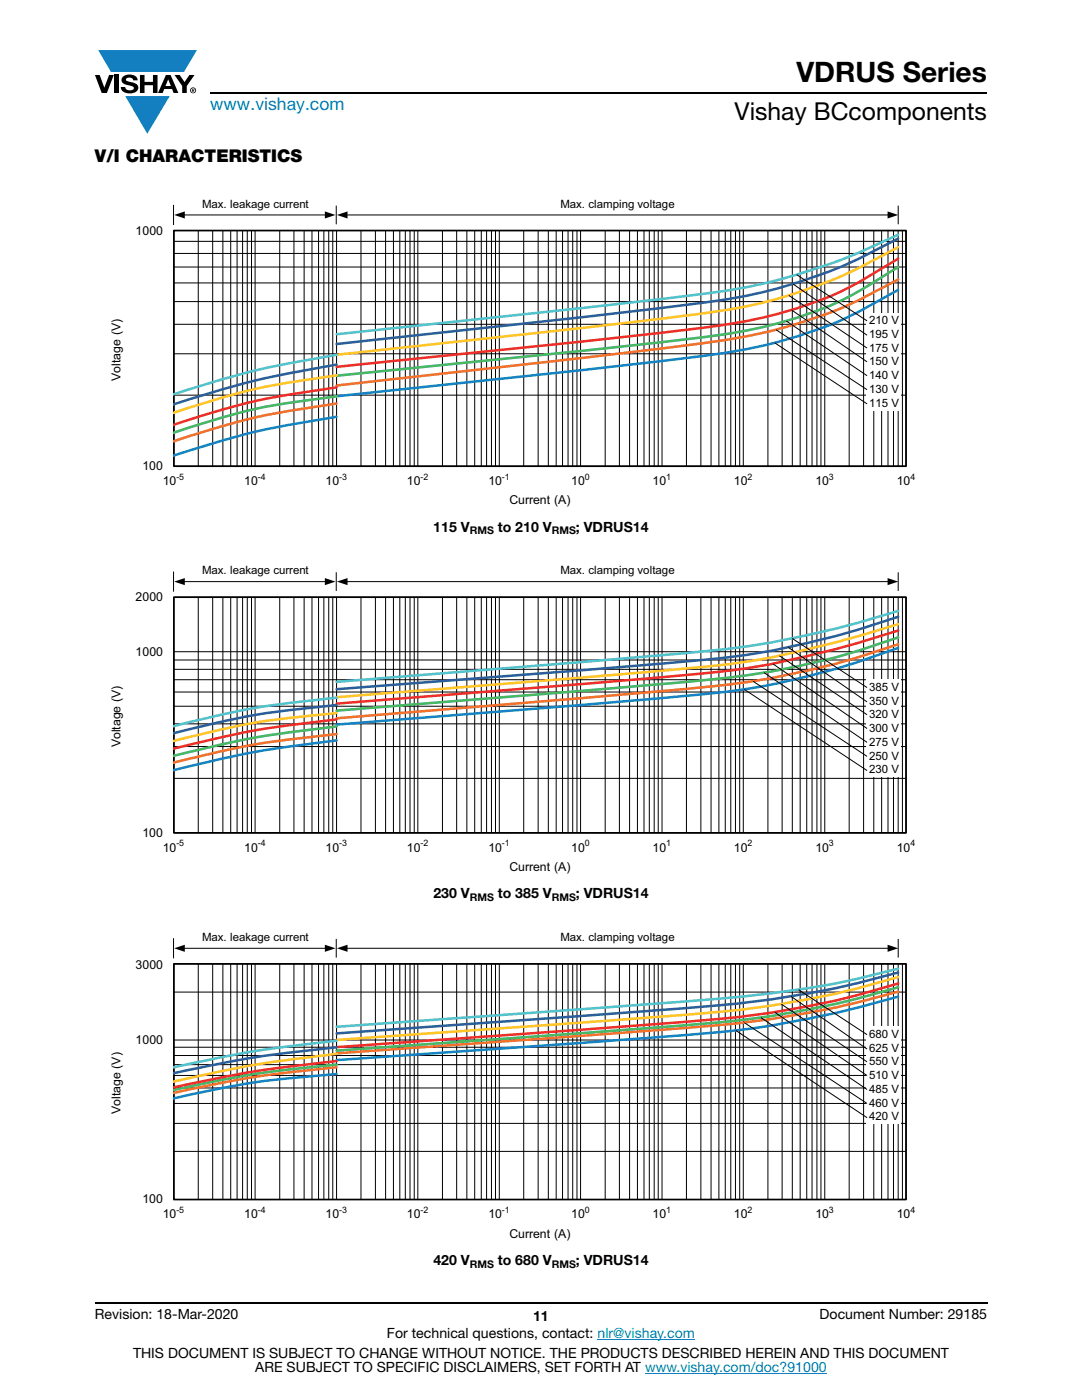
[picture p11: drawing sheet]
<svg xmlns="http://www.w3.org/2000/svg" width="216mm" height="279mm" viewBox="0 0 216 279" stroke-linecap="round" stroke-linejoin="round" font-family="sans-serif">
<g fill="#147fc3">
<path d="M19.6 10h19.7l-2.6 4.3h-1.1h-13.5z"/>
<path d="M25 19.2h8.9l-4.5 7.5z"/>
</g>
<g fill="#000">
<path d="M18.9 15h1l.9 2.5 1-2.5h.9l-1.4 3.6h-1zM22.9 15h.9v3.6h-.9zM24.6 15.3a2.1 2.1 0 0 1 2.8 .3l.1 .4h-.9a.79 .79 0 0 0-.7-.5 .79 .79 0 0 0-.8 .4l.3 .3 1 .2a1.08 1.08 0 0 1 1.2 1 1.08 1.08 0 0 1-1.1 1.2 1.73 1.73 0 0 1-2.4-1.2h.9a.96 .96 0 0 0 .8 .6 .96 .96 0 0 0 .9-.4 1.31 1.31 0 0 0-1.2-.6 1.03 1.03 0 0 1-1.1-.6 1.03 1.03 0 0 1 .2-1.1zM27.9 15h.9v1.3h1.7v-1.3h.9v3.6h-.9v-1.6h-1.7v1.6h-.9zM34.8 15h1.1l.9 1.4 1-1.4h1l-1.5 2.2v1.4h-.9v-1.4z"/>
<path d="M33.6 15.9l.5 1.3h-1.1zM33.1 15l-1.6 3.6h1l.3-.8h1.5l.3 .8h1l-1.6-3.6z"/>
<path d="M38.4 17.8h.2v.2h-.2zM38.3 17.7v.7h.1v-.3l.4 .3-.2-.3 .2-.2-.1-.2z"/>
<path d="M38.1 18a.46 .46 0 0 1 .9 0 .46 .46 0 0 1-.9 0zM37.9 18a.6 .6 0 0 0 1.2 0 .6 .6 0 0 0-1.2 0z"/>
</g>
<path d="M42 18.6h155M18.9 260h178.1" fill="none" stroke="#000" stroke-width=".36"/>
<path d="M119.2 267.3h19.5M128.7 274h36.3" fill="none" stroke="#007ec4" stroke-width=".2"/>
<path d="M19.1 39.5h177.7v62h-177.7z" fill="#fff"/>
<g fill="none" stroke="#000" stroke-width=".2">
<path d="M34.6 40.9v4M34.7 56.5h146.1M34.7 53.3h146.1M34.7 50.6h146.1M34.7 48.2h146.1M34.7 46h146.1v47h-146.1zM36.5 42.9h28.7M39.6 46v47M42.4 46v47M44.5 46v47M46 46v47M47.3 46v47"/>
<path d="M48.4 46v47M49.3 46v47M50.2 46v47M50.9 46v47M55.8 46v47M58.7 46v47M60.7 46v47M62.3 46v47M63.6 46v47M64.6 46v47M65.6 46v47M66.4 46v47"/>
<path d="M67.1 41v3.8M67.2 46v47M72 46v47M74.9 46v47M76.9 46v47M78.5 46v47M79.8 46v47M80.9 46v47M81.8 46v47M82.7 46v47M83.4 46v47M88.3 46v47"/>
<path d="M91.1 46v47M93.2 46v47M94.7 46v47M96 46v47M97.1 46v47M98.1 46v47M98.9 46v47M99.6 46v47M104.5 46v47M107.4 46v47M109.4 46v47M111 46v47"/>
<path d="M112.2 46v47M113.3 46v47M114.3 46v47M115.1 46v47M115.8 46v47M120.8 46v47M123.6 46v47M125.6 46v47M127.2 46v47M128.5 46v47M129.6 46v47M130.5 46v47"/>
<path d="M131.3 46v47M132.1 46v47M137 46v47M139.8 46v47M141.9 46v47M143.4 46v47M144.7 46v47M145.8 46v47M146.8 46v47M147.6 46v47M148.3 46v47M153.2 46v47"/>
<path d="M156.1 46v47M158.1 46v47M159.7 46v47M161 46v47M162 46v47M163 46v47M163.8 46v47M164.6 46v47M169.4 46v47M172.3 46v47M174.4 46v47M175.9 46v47"/>
<path d="M177.2 46v47M178.3 46v47M179.2 46v47M180.1 46v47M34.7 78.9h146.1M34.7 70.6h146.1M34.7 64.7h146.1M34.7 60.2h146.1"/>
</g>
<path d="M34.7 46h146.1v47h-146.1z" fill="none" stroke="#000" stroke-width=".34"/>
<path d="M179.2 57.9a90.1 90.1 0 0 1-18.4 8.7 101.7 101.7 0 0 1-22 4.6l-23.3 2.7-48.3 5.2M67.2 83.2a160.9 160.9 0 0 0-29.5 6.8l-3.1 .9" fill="none" stroke="#1782c5" stroke-width=".51"/>
<path d="M179.2 55.8a96.3 96.3 0 0 1-18.4 8.2 117.5 117.5 0 0 1-24.8 5l-24.3 2.9-44.5 5M67.2 80.5a148.8 148.8 0 0 0-27.1 5.8l-5.5 1.8" fill="none" stroke="#f37229" stroke-width=".51"/>
<path d="M179.2 53.3l-1.4 .8a73.9 73.9 0 0 1-32.3 12.5 2240.8 2240.8 0 0 1-69.4 7.5l-8.9 .9M67.2 79.1a137.8 137.8 0 0 0-24.4 4.7l-8.2 2.6" fill="none" stroke="#48b85c" stroke-width=".51"/>
<path d="M179.2 51.6l-1.4 .8a78 78 0 0 1-34.4 12.6 2907.9 2907.9 0 0 1-70 7.6l-6.2 .6M67.2 77.3a146.3 146.3 0 0 0-27.1 5.7l-5.5 1.8" fill="none" stroke="#ee2d2d" stroke-width=".51"/>
<path d="M179.2 49.3a101.8 101.8 0 0 1-20.7 9.3 105.7 105.7 0 0 1-22.5 4.5l-24.3 2.9-44.5 4.8M67.2 74.9a141.8 141.8 0 0 0-27.1 5.7l-5.5 1.8" fill="none" stroke="#fec626" stroke-width=".51"/>
<path d="M179.2 47.6a102.5 102.5 0 0 1-20.7 9 111.7 111.7 0 0 1-22.5 4.4l-24.3 2.8-44.5 4.9M67.2 72.8a185.2 185.2 0 0 0-32.6 7.9" fill="none" stroke="#2d5d9d" stroke-width=".51"/>
<path d="M179.2 46.9a123.1 123.1 0 0 1-43.2 12.3l-24.3 2.8-44.5 4.7M67.2 70.8a178.6 178.6 0 0 0-32.6 7.9" fill="none" stroke="#51c4ce" stroke-width=".51"/>
<path d="M34.8 42.9l2.1-.7v1.4zM64.8 42.2l2.1 .7-2.1 .7zM67.2 42.9l2.1-.7v1.4z" fill="#000"/>
<path d="M172.8 62.4h6.8v19.5h-6.8z" fill="#fff"/>
<path d="M69 42.9h108.5M157.4 59l15.6 10.5M158.2 56.7l14.8 10.2M159 54.8l14 9.2M179.2 41v3.8M154.6 68.4l18.4 12.2M154.8 65.8l18.2 12M156.9 64.1l16.1 10.9M157.9 61.9l15.1 10.3" fill="none" stroke="#000" stroke-width=".2"/>
<path d="M177.1 42.2l2.1 .7-2.1 .7z" fill="#000"/>
<path d="M19.1 112.6h177.7v62h-177.7z" fill="#fff"/>
<g fill="none" stroke="#000" stroke-width=".2">
<path d="M34.6 114.1v4M34.7 119.2h146.1v47h-146.1zM36.5 116.1h28.7M39.6 119.2v47M42.4 119.2v47M44.5 119.2v47M46 119.2v47M47.3 119.2v47M48.4 119.2v47M49.3 119.2v47M50.2 119.2v47M50.9 119.2v47"/>
<path d="M55.8 119.2v47M58.7 119.2v47M60.7 119.2v47M62.3 119.2v47M63.6 119.2v47M64.6 119.2v47M65.6 119.2v47M66.4 119.2v47M67.1 114.2v3.7M67.2 119.2v47M72 119.2v47M74.9 119.2v47"/>
<path d="M76.9 119.2v47M78.5 119.2v47M79.8 119.2v47M80.9 119.2v47M81.8 119.2v47M82.7 119.2v47M83.4 119.2v47M88.3 119.2v47M91.1 119.2v47M93.2 119.2v47M94.7 119.2v47M96 119.2v47"/>
<path d="M97.1 119.2v47M98.1 119.2v47M98.9 119.2v47M99.6 119.2v47M104.5 119.2v47M107.4 119.2v47M109.4 119.2v47M111 119.2v47M112.2 119.2v47M113.3 119.2v47M114.3 119.2v47M115.1 119.2v47"/>
<path d="M115.8 119.2v47M120.8 119.2v47M123.6 119.2v47M125.6 119.2v47M127.2 119.2v47M128.5 119.2v47M129.6 119.2v47M130.5 119.2v47M131.3 119.2v47M132.1 119.2v47M137 119.2v47M139.8 119.2v47"/>
<path d="M141.9 119.2v47M143.4 119.2v47M144.7 119.2v47M145.8 119.2v47M146.8 119.2v47M147.6 119.2v47M148.3 119.2v47M153.2 119.2v47M156.1 119.2v47M158.1 119.2v47M159.7 119.2v47M161 119.2v47"/>
<path d="M162 119.2v47M163 119.2v47M163.8 119.2v47M164.6 119.2v47M169.4 119.2v47M172.3 119.2v47M174.4 119.2v47M175.9 119.2v47M177.2 119.2v47M178.3 119.2v47M179.2 119.2v47M180.1 119.2v47"/>
<path d="M34.7 138.1h146.1M34.7 135.7h146.1M34.7 133.6h146.1M34.7 131.7h146.1M34.7 130.1h146.1M34.7 155.3h146.1M34.7 149h146.1M34.7 144.5h146.1M34.7 140.9h146.1"/>
</g>
<path d="M34.7 119.2h146.1v47h-146.1z" fill="none" stroke="#000" stroke-width=".34"/>
<path d="M179.2 129.3a155 155 0 0 1-35.8 8.9l-24.1 2.2-52.1 4.2M67.2 147.8a205 205 0 0 0-32.6 5.9" fill="none" stroke="#1782c5" stroke-width=".51"/>
<path d="M179.2 128.6a166.7 166.7 0 0 1-43.2 9l-68.8 5.8M67.2 146.5a173.6 173.6 0 0 0-32.6 5.7" fill="none" stroke="#f37229" stroke-width=".51"/>
<path d="M179.2 127.2a155.5 155.5 0 0 1-43.2 9l-68.8 5.6M67.2 145a194.6 194.6 0 0 0-32.6 5.9" fill="none" stroke="#48b85c" stroke-width=".51"/>
<path d="M179.2 125.8a208.6 208.6 0 0 1-31.4 7.7 1960.9 1960.9 0 0 1-62.3 5.5l-18.3 1.4M67.2 143.6a189.1 189.1 0 0 0-32.6 5.8" fill="none" stroke="#ee2d2d" stroke-width=".51"/>
<path d="M179.2 124.6a234.1 234.1 0 0 1-29.4 7.3 684.2 684.2 0 0 1-38.1 3.7l-44.5 3.5M67.2 142.3a159.2 159.2 0 0 0-29.5 4.8l-3.1 .8" fill="none" stroke="#fec626" stroke-width=".51"/>
<path d="M179.2 123.1a172.7 172.7 0 0 1-35.8 8.3l-24.1 2.1-52.1 4.1M67.2 140.7a165.4 165.4 0 0 0-32.6 5.6" fill="none" stroke="#2d5d9d" stroke-width=".51"/>
<path d="M67.2 139.2a172.3 172.3 0 0 0-32.6 5.7M179.2 121.9a198.7 198.7 0 0 1-35.8 7.8l-24.1 2.2-52.1 4.2" fill="none" stroke="#51c4ce" stroke-width=".51"/>
<path d="M34.8 116.1l2.1-.7v1.4zM64.8 115.4l2.1 .7-2.1 .7zM67.2 116.1l2.1-.7v1.4z" fill="#000"/>
<path d="M172.8 135.6h6.8v19.5h-6.8z" fill="#fff"/>
<path d="M69 116.1h108.5M179.2 114.2v3.7M148.5 137.6l24.5 16.2M150.2 136l22.8 15M152.5 134.2l20.5 14M154.2 132.5l18.8 12.9M155.5 130.9l17.5 11.7M157.3 129.2l15.7 10.9M158.1 127.4l14.9 9.8" fill="none" stroke="#000" stroke-width=".2"/>
<path d="M177.1 115.4l2.1 .7-2.1 .7z" fill="#000"/>
<path d="M19.1 185.8h177.7v62h-177.7z" fill="#fff"/>
<g fill="none" stroke="#000" stroke-width=".2">
<path d="M34.6 187.2v4.1M34.7 198h146.1M34.7 192.4h146.1v47h-146.1zM36.5 189.3h28.7M39.6 192.4v47M42.4 192.4v47M44.5 192.4v47M46 192.4v47M47.3 192.4v47M48.4 192.4v47M49.3 192.4v47M50.2 192.4v47"/>
<path d="M50.9 192.4v47M55.8 192.4v47M58.7 192.4v47M60.7 192.4v47M62.3 192.4v47M63.6 192.4v47M64.6 192.4v47M65.6 192.4v47M66.4 192.4v47M67.1 187.4v3.7M67.2 192.4v47M69 189.3h108.5"/>
<path d="M72 192.4v47M74.9 192.4v47M76.9 192.4v47M78.5 192.4v47M79.8 192.4v47M80.9 192.4v47M81.8 192.4v47M82.7 192.4v47M83.4 192.4v47M88.3 192.4v47M91.1 192.4v47M93.2 192.4v47"/>
<path d="M94.7 192.4v47M96 192.4v47M97.1 192.4v47M98.1 192.4v47M98.9 192.4v47M99.6 192.4v47M104.5 192.4v47M107.4 192.4v47M109.4 192.4v47M111 192.4v47M112.2 192.4v47M113.3 192.4v47"/>
<path d="M114.3 192.4v47M115.1 192.4v47M115.8 192.4v47M120.8 192.4v47M123.6 192.4v47M125.6 192.4v47M127.2 192.4v47M128.5 192.4v47M129.6 192.4v47M130.5 192.4v47M131.3 192.4v47M132.1 192.4v47"/>
<path d="M137 192.4v47M139.8 192.4v47M141.9 192.4v47M143.4 192.4v47M144.7 192.4v47M145.8 192.4v47M146.8 192.4v47M147.6 192.4v47M148.3 192.4v47M153.2 192.4v47M156.1 192.4v47M158.1 192.4v47"/>
<path d="M159.7 192.4v47M161 192.4v47M162 192.4v47M163 192.4v47M163.8 192.4v47M164.6 192.4v47M169.4 192.4v47M172.3 192.4v47M174.4 192.4v47M175.9 192.4v47M177.2 192.4v47M178.3 192.4v47"/>
<path d="M179.2 192.4v47M179.2 187.4v3.7M180.1 192.4v47M34.7 217.1h146.1M34.7 214.6h146.1M34.7 212.5h146.1M34.7 210.6h146.1M34.7 209h146.1M34.7 207.6h146.1M34.7 229.8h146.1M34.7 224.2h146.1M34.7 220.2h146.1"/>
</g>
<path d="M34.7 192.4h146.1v47h-146.1z" fill="none" stroke="#000" stroke-width=".34"/>
<path d="M179.2 198.9a205.9 205.9 0 0 1-46.2 8l-65.8 4.7M67.2 214.3a174.9 174.9 0 0 0-32.6 4.9" fill="none" stroke="#1782c5" stroke-width=".51"/>
<path d="M179.2 197.9a200.5 200.5 0 0 1-43.2 7.3l-68.8 5M67.2 213a210.5 210.5 0 0 0-32.6 5.1" fill="none" stroke="#f37229" stroke-width=".51"/>
<path d="M179.2 197a190.8 190.8 0 0 1-43.2 7.7l-68.8 5M67.2 212.4a204.5 204.5 0 0 0-32.6 5.1" fill="none" stroke="#48b85c" stroke-width=".51"/>
<path d="M179.2 196.3a181.3 181.3 0 0 1-43.2 7.7l-68.8 5M67.2 211.8a234 234 0 0 0-32.6 5.2" fill="none" stroke="#ee2d2d" stroke-width=".51"/>
<path d="M179.2 195a189.3 189.3 0 0 1-43.2 7.6l-68.8 4.9M67.2 210.3a232.1 232.1 0 0 0-32.6 5.6" fill="none" stroke="#fec626" stroke-width=".51"/>
<path d="M179.2 194.1a200.3 200.3 0 0 1-43.2 7.2l-68.8 4.9M67.2 209a229.3 229.3 0 0 0-32.6 5.2" fill="none" stroke="#2d5d9d" stroke-width=".51"/>
<path d="M179.2 193.3a198.5 198.5 0 0 1-40.4 6.4l-71.6 5.2M67.2 207.7a233.6 233.6 0 0 0-32.6 5.3" fill="none" stroke="#51c4ce" stroke-width=".51"/>
<path d="M34.8 189.3l2.1-.8v1.5zM64.8 188.5l2.1 .8-2.1 .7zM67.2 189.3l2.1-.8v1.5zM177.1 188.5l2.1 .8-2.1 .7z" fill="#000"/>
<path d="M172.8 204.9h6.8v19.5h-6.8z" fill="#fff"/>
<path d="M157.8 198.8l15.2 10.6M159.4 197.5l13.6 9M146.8 205.6l26.2 17.5M148.5 204.1l24.5 16.1M151.8 203.1l21.2 14.3M154.6 202l18.4 12.7M155.9 200.4l17.1 11.5" fill="none" stroke="#000" stroke-width=".2"/>
<text font-size="5.6" x="158.9" y="16.4">VDRUS Series</text>
<text font-size="4.9" x="146.6" y="24">Vishay BCcomponents</text>
<text font-size="3.5" fill="#007ec4" x="42" y="21.9">www.vishay.com</text>
<text font-size="3.5" x="18.9" y="32.3">V/I CHARACTERISTICS</text>
<g font-size="2.8">
<text x="86.5" y="106.1">115 V</text>
<text x="99.3" y="106.1">to 210 V</text>
<text x="114.9" y="106.1">; VDRUS14</text>
<text x="86.5" y="179.3">230 V</text>
<text x="99.3" y="179.3">to 385 V</text>
<text x="114.9" y="179.3">; VDRUS14</text>
<text x="86.5" y="252.5">420 V</text>
<text x="99.3" y="252.5">to 680 V</text>
<text x="114.9" y="252.5">; VDRUS14</text>
<text x="18.9" y="263.3">Revision: 18-Mar-2020</text>
<text x="106.4" y="263.6">11</text>
<text x="163.6" y="263.3">Document Number: 29185</text>
<text x="77.2" y="267.1">For technical questions, contact: nlr@vishay.com</text>
<text x="26.5" y="271">THIS DOCUMENT IS SUBJECT TO CHANGE WITHOUT NOTICE. THE PRODUCTS DESCRIBED HEREIN AND THIS DOCUMENT</text>
<text x="50.9" y="273.8">ARE SUBJECT TO SPECIFIC DISCLAIMERS, SET FORTH AT www.vishay.com/doc?91000</text>
</g>
<g font-size="2.5">
<text x="27.1" y="46.8">1000</text>
<text x="24" y="76" transform="rotate(-90 24 76)">Voltage (V)</text>
<text x="28.4" y="93.8">100</text>
<text x="32.5" y="96.8">10</text>
<text x="48.7" y="96.8">10</text>
<text x="65" y="96.8">10</text>
<text x="81.2" y="96.8">10</text>
<text x="97.5" y="96.8">10</text>
<text x="101.6" y="100.7">Current (A)</text>
<text x="114" y="96.8">10</text>
<text x="130.2" y="96.8">10</text>
<text x="146.5" y="96.8">10</text>
<text x="162.7" y="96.8">10</text>
<text x="178.9" y="96.8">10</text>
<text x="27.1" y="120">2000</text>
<text x="27.1" y="130.9">1000</text>
<text x="24" y="149.2" transform="rotate(-90 24 149.2)">Voltage (V)</text>
<text x="28.4" y="167">100</text>
<text x="32.5" y="169.9">10</text>
<text x="48.7" y="169.9">10</text>
<text x="65" y="169.9">10</text>
<text x="81.2" y="169.9">10</text>
<text x="97.5" y="169.9">10</text>
<text x="101.6" y="173.8">Current (A)</text>
<text x="114" y="169.9">10</text>
<text x="130.2" y="169.9">10</text>
<text x="146.5" y="169.9">10</text>
<text x="162.7" y="169.9">10</text>
<text x="178.9" y="169.9">10</text>
<text x="27.1" y="193.3">3000</text>
<text x="27.1" y="208.4">1000</text>
<text x="24" y="222.3" transform="rotate(-90 24 222.3)">Voltage (V)</text>
<text x="28.4" y="240.2">100</text>
<text x="32.5" y="243.1">10</text>
<text x="48.7" y="243.1">10</text>
<text x="65" y="243.1">10</text>
<text x="81.2" y="243.1">10</text>
<text x="97.5" y="243.1">10</text>
<text x="114" y="243.1">10</text>
<text x="130.2" y="243.1">10</text>
<text x="146.5" y="243.1">10</text>
<text x="162.7" y="243.1">10</text>
<text x="178.9" y="243.1">10</text>
<text x="101.6" y="247">Current (A)</text>
</g>
<g font-size="2.5" fill="#fff">
<text x="102.7" y="43.5">Axis Title</text>
<text x="102.7" y="116.7">Axis Title</text>
<text x="102.7" y="189.9">Axis Title</text>
</g>
<g font-size="2.3">
<text x="40.3" y="41.4">Max. leakage current</text>
<text x="111.8" y="41.4">Max. clamping voltage</text>
<text x="173.4" y="64.7">210 V</text>
<text x="173.4" y="67.4">195 V</text>
<text x="173.4" y="70.2">175 V</text>
<text x="173.4" y="72.9">150 V</text>
<text x="173.4" y="75.7">140 V</text>
<text x="173.4" y="78.4">130 V</text>
<text x="173.4" y="81.1">115 V</text>
<text x="40.3" y="114.6">Max. leakage current</text>
<text x="111.8" y="114.6">Max. clamping voltage</text>
<text x="173.4" y="137.9">385 V</text>
<text x="173.4" y="140.6">350 V</text>
<text x="173.4" y="143.4">320 V</text>
<text x="173.4" y="146.1">300 V</text>
<text x="173.4" y="148.8">275 V</text>
<text x="173.4" y="151.6">250 V</text>
<text x="173.4" y="154.3">230 V</text>
<text x="40.3" y="187.8">Max. leakage current</text>
<text x="111.8" y="187.8">Max. clamping voltage</text>
<text x="173.4" y="207.1">680 V</text>
<text x="173.4" y="209.9">625 V</text>
<text x="173.4" y="212.6">550 V</text>
<text x="173.4" y="215.4">510 V</text>
<text x="173.4" y="218.1">485 V</text>
<text x="173.4" y="220.9">460 V</text>
<text x="173.4" y="223.6">420 V</text>
</g>
<g font-size="2.1">
<text x="93.7" y="106.6">RMS</text>
<text x="110.1" y="106.6">RMS</text>
<text x="93.7" y="179.8">RMS</text>
<text x="110.1" y="179.8">RMS</text>
<text x="93.7" y="253">RMS</text>
<text x="110.1" y="253">RMS</text>
</g>
<g font-size="1.8">
<text x="35.2" y="95.7">-5</text>
<text x="51.4" y="95.7">-4</text>
<text x="67.7" y="95.7">-3</text>
<text x="83.9" y="95.7">-2</text>
<text x="100.2" y="95.7">-1</text>
<text x="116.7" y="95.7">0</text>
<text x="132.9" y="95.7">1</text>
<text x="149.2" y="95.7">2</text>
<text x="165.4" y="95.7">3</text>
<text x="181.6" y="95.7">4</text>
<text x="35.2" y="168.9">-5</text>
<text x="51.4" y="168.9">-4</text>
<text x="67.7" y="168.9">-3</text>
<text x="83.9" y="168.9">-2</text>
<text x="100.2" y="168.9">-1</text>
<text x="116.7" y="168.9">0</text>
<text x="132.9" y="168.9">1</text>
<text x="149.2" y="168.9">2</text>
<text x="165.4" y="168.9">3</text>
<text x="181.6" y="168.9">4</text>
<text x="35.2" y="242.1">-5</text>
<text x="51.4" y="242.1">-4</text>
<text x="67.7" y="242.1">-3</text>
<text x="83.9" y="242.1">-2</text>
<text x="100.2" y="242.1">-1</text>
<text x="116.7" y="242.1">0</text>
<text x="132.9" y="242.1">1</text>
<text x="149.2" y="242.1">2</text>
<text x="165.4" y="242.1">3</text>
<text x="181.6" y="242.1">4</text>
</g>
</svg>
